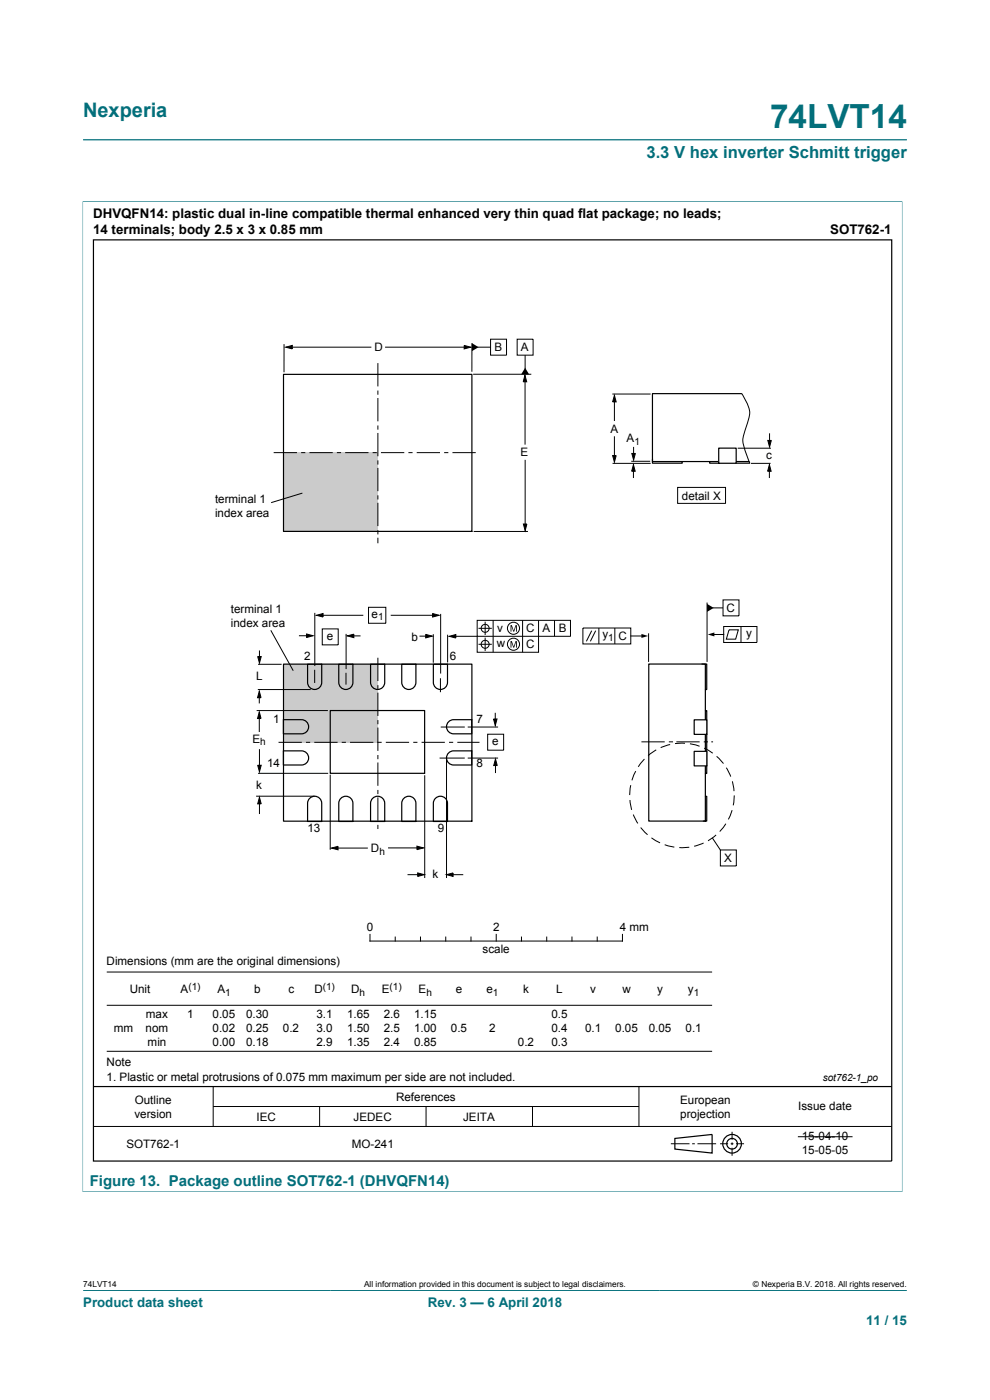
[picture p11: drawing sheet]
<svg xmlns="http://www.w3.org/2000/svg" width="210mm" height="297mm" viewBox="0 0 210 297" stroke-linecap="round" stroke-linejoin="round" font-family="sans-serif">
<path d="M17.6 29.7h174.8M17.5 42.8h173.9M17.6 42.7v210.2M191.4 42.7v210.2M17.5 252.8h173.9M17.6 273.8h174.8" fill="none" stroke="#036f7b" stroke-width=".21"/>
<g fill="none" stroke="#000" stroke-width=".21">
<path d="M78.5 198.2v1.4h53.5v-1.4M83.8 198.8v.8M89.2 198.8v.8M94.6 198.8v.8M99.9 198.8v.8M105.3 198.2v1.4M110.6 198.8v.8M116 198.8v.8M121.3 198.8v.8M126.7 198.8v.8M22.6 213.3h128.5M22.6 206.2h128.5"/>
<path d="M19.8 239h169.4M22.6 223h128.5M45.2 230.5v8.5M45.2 234.7h90.3M67.8 234.7v4.3M90.4 234.7v4.3M113 234.7v4.3M135.5 230.5v8.5M142.3 242.6h4M146.8 242.6h.6M148 242.6h3.9M152.7 242.6h1.7"/>
<path d="M155 242.6h.6M155.3 240.1v1.7M155.3 242.4v.5M155.3 243.5v1.7M156.1 242.6h1.7M169.2 241.1h11.6"/>
</g>
<g fill="none" stroke="#000" stroke-width=".25">
<path d="M19.8 50.9h169.4v195.4h-169.4zM19.8 230.5h169.4M143.2 241.5l7.9-.8v3.9l-7.9-.8z"/>
<circle cx="155.3" cy="242.6" r="1.13"/>
<circle cx="155.3" cy="242.6" r="1.98"/>
</g>
<path d="M60.1 140.9h20v16.6h-20z" fill="#cbcbcb"/>
<g fill="none" stroke="#000" stroke-width=".21">
<path d="M60.3 73l-.1 6M60.6 73.7l1.4-.4v.7zM61.6 73.7h17.2M81.7 73.7h17.2M98.5 73.3l1.4 .4-1.4 .3zM100.1 72.8v6.1M100.4 79.4h12.3M111.4 79.6l.3 1.4h-.7zM111.4 80.5v13.8M111.4 97.6v13.9M129.9 83.6h8.1M129.9 98.3h8.1"/>
<path d="M130 96.6h.7l-.4 1.4zM130.3 83.9l.4 1.4h-.7zM130.3 84.7v4.6M130.3 92.6v4.5M133.9 97.9h4M134 96.2h.8l-.4 1.4zM134.4 98.6l.3 1.4h-.7zM134.4 99.4v2M134.4 94.8v1.9M156.5 95.1h7M157.4 83.5l.6 1.2a5 5 0 0 1 .6 5l-.6 1.6a5.1 5.1 0 0 0 .1 4.6l.9 2.4M159.3 98.3h4.2"/>
<path d="M162.9 93.4h.7l-.4 1.4zM163.2 98.6l.4 1.4h-.8zM163.2 99.4v2M163.2 91.9v2M100.5 112.7h11.5M111 111.2h.8l-.4 1.4zM54.7 139.3h.7l-.4 1.4zM55 138v2M57.4 133.7l4.8 8.6M63.4 134.9h2.4M65 134.5l1.4 .4-1.4 .3zM66.8 130v11.3"/>
<path d="M67.1 130.5l1.4-.3v.7zM68 130.5h9.1M73.4 134.5v7.4M73.7 134.9l1.4-.4v.8zM74.4 134.9h2.1M80.2 139.5v5M82.9 130.5h9.1M89 135h1.8M90.3 134.6l1.4 .4-1.4 .3zM91.8 130.2l1.4 .3-1.4 .4zM91.9 134.5v6.1M93.5 130.2v12.7"/>
<path d="M94.9 134.7v5.8M95.3 135l1.4-.4v.8zM95.7 135h5.5M54.4 150.7h15.2M54.7 146.3h11.2M54.7 140.9h5M55 146.6l.4 1.4h-.8zM55 151l.4 1.4h-.8zM55 147.3v1.9M55 151.7v3.6M55 158.9v4.1M59.1 157.5h4.9"/>
<path d="M64.9 157.5h.9M66.7 157.5h4.9M66.7 142.1v2.8M72.5 157.5h.9M74.3 157.5h4.9M80.1 157.5h.1M80.1 157.5h.9M80.2 145.4v.8M80.2 146.9v5M80.2 152.8v.8M80.2 154.4v4.9M81.8 157.5h5"/>
<path d="M87.7 157.5h.8M89.4 157.5h5M93.4 143.9v2.9M93.5 154.2h5.1M95.2 157.5h.9M97 157.5h4.7M99.2 154.2h6.5M104.7 152.5h.7l-.3 1.4zM105.1 151.2v2.3M136.1 157.4h4.9M139.2 159.1l-1.7 1.2M141.9 157.4h.9"/>
<path d="M142.2 158l-2.1 .6M143.5 157.4h4.9M145.3 157.7h-2.1M146.4 157.8l2 .5M149.3 157.4h.9M149.4 158.7l1.8 1.1M150.9 157.4h.4M54.3 168.9h12.4M54.7 162.3h.7l-.4 1.4zM54.7 164.1h14.9M55 169.1l.4 1.4h-.7zM55 169.8v2.9"/>
<path d="M70 164.3v16M70.3 179.9l1.4-.4v.8zM71 179.9h7M80.2 160.2v.9M80.2 161.8v4.9M80.2 167.6v.9M80.2 169.2v4.9M80.2 175v.9M82.3 179.9h6.8M88.4 179.5l1.4 .4-1.4 .4zM90.1 164.5v21.8M93.2 160.8h5.4"/>
<path d="M94.7 160.8v25.5M99.2 160.8h6.5M105.1 161l.4 1.4h-.8zM105.1 161.9v2.1M133.6 169.7l.4 2.1M133.8 166.6l-.2 2.1M134.3 172.8l1 1.9M134.9 163.6l-.9 1.9M135.9 175.6l1.5 1.5M136.7 161l-1.3 1.7M138.2 177.7l1.8 1.1M141 179.2l2 .5"/>
<path d="M146.2 179.7l-2.1 .1M149.2 178.8l-2 .7M151.9 177.1l-1.7 1.3M152 160.5l1.5 1.5M154 174.7l-1.3 1.7M154.1 162.9l.9 1.9M155.3 171.9l-.8 1.9M155.3 165.8l.4 2M155.8 168.7l-.3 2.1M86.4 185.6h2.9M88.6 185.2l1.4 .4-1.4 .3zM94.7 185.6l1.4-.4v.7z"/>
<path d="M95.4 185.6h2.9"/>
</g>
<g fill="#000">
<path d="M60.6 73.7l1.4-.4v.7zM98.5 73.3l1.4 .4-1.4 .3zM111.4 79.6l.3 1.4h-.7zM130.3 83.9l.4 1.4h-.7zM130 96.6h.7l-.4 1.4zM134.4 98.6l.3 1.4h-.7zM134 96.2h.8l-.4 1.4zM163.2 98.6l.4 1.4h-.8zM162.9 93.4h.7l-.4 1.4zM111 111.2h.8l-.4 1.4zM54.7 139.3h.7l-.4 1.4zM65 134.5l1.4 .4-1.4 .3z"/>
<path d="M67.1 130.5l1.4-.3v.7zM73.7 134.9l1.4-.4v.8zM90.3 134.6l1.4 .4-1.4 .3zM91.8 130.2l1.4 .3-1.4 .4zM95.3 135l1.4-.4v.8zM55 146.6l.4 1.4h-.8zM55 151l.4 1.4h-.8zM104.7 152.5h.7l-.3 1.4zM54.7 162.3h.7l-.4 1.4zM55 169.1l.4 1.4h-.7zM70.3 179.9l1.4-.4v.8zM105.1 161l.4 1.4h-.8z"/>
<path d="M88.4 179.5l1.4 .4-1.4 .4zM88.6 185.2l1.4 .4-1.4 .3zM94.7 185.6l1.4-.4v.7z"/>
</g>
<path d="M60.1 140.9h40v33.3h-40z" fill="none" stroke="#000" stroke-width=".25"/>
<path d="M60.1 96h20v16.8h-20z" fill="#cbcbcb"/>
<g fill="none" stroke="#000" stroke-width=".25">
<path d="M60.1 79.4h40v33.3h-40zM60.1 152.7h3.9a1.5 1.5 0 0 1 1.5 1.5 1.5 1.5 0 0 1-1.5 1.5h-3.9zM60.1 159.3h3.9a1.5 1.5 0 0 1 1.5 1.5 1.5 1.5 0 0 1-1.5 1.5h-3.9zM65.2 140.9h3v3.9a1.5 1.5 0 0 1-1.5 1.5 1.5 1.5 0 0 1-1.5-1.5zM70.1 150.7h20v13.4h-20zM71.9 140.9h3v3.9a1.5 1.5 0 0 1-1.5 1.5 1.5 1.5 0 0 1-1.5-1.5zM78.6 140.9h3v3.9a1.5 1.5 0 0 1-1.5 1.5 1.5 1.5 0 0 1-1.5-1.5zM85.2 140.9h3v3.9a1.5 1.5 0 0 1-1.5 1.5 1.5 1.5 0 0 1-1.5-1.5zM91.9 140.9h3v3.9a1.5 1.5 0 0 1-1.5 1.5 1.5 1.5 0 0 1-1.5-1.5zM95 153.3l.7-.5 .5-.1h3.9v3h-3.9a1.5 1.5 0 0 1-1.3-.8 1.5 1.5 0 0 1 .1-1.6zM95 159.9l.7-.5 .5-.1h3.9v3h-3.9a1.5 1.5 0 0 1-1.3-.8 1.5 1.5 0 0 1 .1-1.6zM137.6 140.9h12v33.3h-12z"/>
<path d="M148.9 140.9h1v5.4h-.3M149.6 150.8h.3v13.3h-.3M65.9 169.2a1.5 1.5 0 0 1 1.5-.1 1.5 1.5 0 0 1 .8 1.3v3.9h-3v-3.9l.1-.5zM72.5 169.2a1.5 1.5 0 0 1 1.5-.1 1.5 1.5 0 0 1 .9 1.3v3.9h-3v-3.9v-.5zM78.9 169.5a1.5 1.5 0 0 1 1.7-.5 1.5 1.5 0 0 1 1 1.4v3.9h-3v-3.9zM85.5 169.5a1.5 1.5 0 0 1 1.7-.5 1.5 1.5 0 0 1 1 1.4v3.9h-3v-3.9zM92.2 169.5a1.5 1.5 0 0 1 1.7-.5 1.5 1.5 0 0 1 1 1.4v3.9h-3v-3.9zM149.6 168.9h.3v5.3h-.7"/>
</g>
<path d="M147.3 152.7h2.6v3.1h-2.6z" fill="#fefefe"/>
<path d="M147.3 152.7h2.6v3.1h-2.6z" fill="none" stroke="#000" stroke-width=".25"/>
<path d="M147.3 159.4h2.6v3.1h-2.6z" fill="#fefefe"/>
<path d="M138.4 97.4v.9h6.3v-.4M150.5 97.9v.4h8.5M157.3 83.5h-18.9v14.4h20.5M147.3 159.4h2.6v3.1h-2.6z" fill="none" stroke="#000" stroke-width=".25"/>
<path d="M152.5 95.1h3.7v3.2h-3.7z" fill="#fefefe"/>
<path d="M152.5 95.1h3.7v3.2h-3.7z" fill="none" stroke="#000" stroke-width=".25"/>
<g fill="none" stroke="#000" stroke-width=".21">
<path d="M80.2 77v5M101.2 73.7h2.9M104.1 72h3.3v3.3h-3.3zM109.7 72h3.4v3.3h-3.4zM111.4 75.3v3M58.1 96h4.9M63.9 96h.9M65.6 96h5M71.5 96h.8M73.2 96h5M79 96h.9M80.2 82.9v.8"/>
<path d="M80.2 84.4v5M80.2 90.3v.8M80.2 91.9v4.9M80.2 97.7v.9M80.2 99.3v4.9M80.8 96h5M86.6 96h.9M88.4 96h4.9M94.2 96h.9M96 96h4.9M64.1 104.6l-6.6 2M80.2 105.1v.9"/>
<path d="M80.2 106.7v4.9M80.2 112.5v.9M80.2 114.1v1.2M143.7 103.4h10.2v3.4h-10.2zM68.4 133.4h3.3v3.4h-3.3zM78.2 128.8h3.6v3.4h-3.6zM101.2 131.6h19.8v3.4h-19.8zM101.5 133.3h2.8M101.5 136.7h2.8M102.9 131.9v2.8M102.9 135.3v2.8M104.6 131.6v6.8"/>
<path d="M110.9 131.6v6.8M114.2 131.6v6.8h-13v-3.4M117.6 131.6v3.4M123.6 133.2h10.2v3.4h-10.2zM125.5 133.8l-1.1 2.2M126.4 133.8l-1.2 2.2M127 133.2v3.4M130.4 133.2v3.4M133.8 134.9h2.5M137.6 134.4v6M150 127.8v12.6M151.1 129h2.3"/>
<path d="M151.3 134.6h2.2M153.4 127.3h3.4v3.4h-3.4zM153.5 132.9h7.1v3.4h-7.1zM154.6 133.6h2l-.6 2h-1.9zM157.2 132.9v3.4M73.4 142.7v2.5M103.4 155.8h3.4v3.3h-3.4zM151.1 177.8l1.7 2.5M152.8 180.3h3.4v3.4h-3.4z"/>
<circle cx="102.9" cy="136.7" r=".85"/>
<circle cx="102.9" cy="133.3" r=".85"/>
<circle cx="108.9" cy="133.3" r="1.28"/>
<circle cx="108.9" cy="136.7" r="1.28"/>
</g>
<path d="M100.1 72.8l1.4 .9-1.4 .8zM111.4 78l.8 1.4h-1.7zM108.3 132.6h.3l.4 1.2 .4-1.2h.2v1.4h-.1v-1.2l-.4 1.2h-.2l-.4-1.2v1.2h-.2zM108.3 136h.3l.4 1.2 .4-1.2h.2v1.4h-.1v-1.2l-.4 1.2h-.2l-.4-1.2v1.2h-.2zM136.1 134.5l1.4 .4-1.4 .4zM150 128.1l1.4 .9-1.4 .8zM150.1 134.6l1.4-.4v.8z" fill="#000"/>
<text font-size="7.1" fill="#036f7b" x="163.4" y="27.2">74LVT14</text>
<text font-size="4.2" fill="#036f7b" x="17.6" y="24.8">Nexperia</text>
<text font-size="3.5" fill="#036f7b" x="137.1" y="33.5">3.3 V hex inverter Schmitt trigger</text>
<text font-size="3.2" fill="#036f7b" x="19" y="251.7">Figure 13. Package outline SOT762-1 (DHVQFN14)</text>
<g font-size="2.8">
<text x="19.8" y="46.2">DHVQFN14: plastic dual in-line compatible thermal enhanced very thin quad flat package; no leads;</text>
<text x="19.8" y="49.6">14 terminals; body 2.5 x 3 x 0.85 mm</text>
<text x="176.1" y="49.6">SOT762-1</text>
</g>
<g font-size="2.8" fill="#036f7b">
<text x="17.6" y="277.3">Product data sheet</text>
<text x="90.7" y="277.3">Rev. 3 — 6 April 2018</text>
<text x="183.7" y="281">11 / 15</text>
</g>
<g font-size="2.5">
<text x="79.5" y="74.5">D</text>
<text x="104.9" y="74.5">B</text>
<text x="110.5" y="74.5">A</text>
<text x="129.5" y="91.8">A</text>
<text x="132.9" y="93.8">A</text>
<text x="110.4" y="96.7">E</text>
<text x="162.5" y="97.3">c</text>
<text x="45.6" y="106.7">terminal 1</text>
<text x="144.7" y="106">detail X</text>
<text x="45.6" y="109.7">index area</text>
<text x="49" y="130">terminal 1</text>
<text x="78.8" y="131.1">e</text>
<text x="154.1" y="129.8">C</text>
<text x="49" y="133">index area</text>
<text x="69.4" y="135.7">e</text>
<text x="87.3" y="135.9">b</text>
<text x="105.4" y="137.3">w</text>
<text x="105.5" y="134">v</text>
<text x="111.6" y="134.1">C</text>
<text x="111.6" y="137.5">C</text>
<text x="115.1" y="134.1">A</text>
<text x="118.6" y="134.1">B</text>
<text x="127.8" y="135.4">y</text>
<text x="131.2" y="135.8">C</text>
<text x="158.3" y="135.1">y</text>
<text x="64.5" y="139.9">2</text>
<text x="95.4" y="139.9">6</text>
<text x="54.4" y="144.3">L</text>
<text x="57.9" y="153.3">1</text>
<text x="101.1" y="153.4">7</text>
<text x="53.5" y="157.6">E</text>
<text x="104.4" y="158">e</text>
<text x="54.4" y="167.4">k</text>
<text x="56.7" y="162.8">14</text>
<text x="101.1" y="162.8">8</text>
<text x="65.2" y="176.6">13</text>
<text x="92.9" y="176.6">9</text>
<text x="78.7" y="180.8">D</text>
<text x="153.6" y="182.8">X</text>
<text x="91.7" y="186.2">k</text>
<text x="77.8" y="197.6">0</text>
<text x="104.6" y="197.6">2</text>
<text x="131.5" y="197.6">4 mm</text>
<text x="102.4" y="202.2">scale</text>
<text x="22.6" y="204.8">Dimensions (mm are the original dimensions)</text>
<text x="27.5" y="210.7">Unit</text>
<text x="38.3" y="210.7">A</text>
<text x="46.1" y="210.7">A</text>
<text x="53.9" y="210.7">b</text>
<text x="61.2" y="210.7">c</text>
<text x="66.7" y="210.7">D</text>
<text x="74.5" y="210.7">D</text>
<text x="81" y="210.7">E</text>
<text x="88.8" y="210.7">E</text>
<text x="96.7" y="210.7">e</text>
<text x="103.2" y="210.7">e</text>
<text x="110.9" y="210.7">k</text>
<text x="118" y="210.7">L</text>
<text x="125.2" y="210.7">v</text>
<text x="132" y="210.7">w</text>
<text x="139.4" y="210.7">y</text>
<text x="145.9" y="210.7">y</text>
<text x="24.1" y="219">mm</text>
<text x="30.9" y="218.9">nom</text>
<text x="30.9" y="216">max</text>
<text x="31.3" y="221.9">min</text>
<text x="39.7" y="216">1</text>
<text x="45.1" y="216">0.05</text>
<text x="45.1" y="219">0.02</text>
<text x="45.1" y="221.9">0.00</text>
<text x="52.2" y="216">0.30</text>
<text x="52.2" y="219">0.25</text>
<text x="52.2" y="221.9">0.18</text>
<text x="60" y="219">0.2</text>
<text x="67.1" y="216">3.1</text>
<text x="67.1" y="219">3.0</text>
<text x="67.1" y="221.9">2.9</text>
<text x="73.6" y="216">1.65</text>
<text x="73.6" y="219">1.50</text>
<text x="73.6" y="221.9">1.35</text>
<text x="81.4" y="216">2.6</text>
<text x="81.4" y="219">2.5</text>
<text x="81.4" y="221.9">2.4</text>
<text x="87.8" y="219">1.00</text>
<text x="87.8" y="221.9">0.85</text>
<text x="87.8" y="216">1.15</text>
<text x="95.6" y="219">0.5</text>
<text x="103.8" y="219">2</text>
<text x="109.9" y="221.9">0.2</text>
<text x="117" y="219">0.4</text>
<text x="117" y="221.9">0.3</text>
<text x="117" y="216">0.5</text>
<text x="124.1" y="219">0.1</text>
<text x="130.5" y="219">0.05</text>
<text x="137.6" y="219">0.05</text>
<text x="145.4" y="219">0.1</text>
<text x="22.6" y="226.1">Note</text>
<text x="22.6" y="229.3">1. Plastic or metal protrusions of 0.075 mm maximum per side are not included.</text>
<text x="84" y="233.6">References</text>
<text x="28.5" y="237.1">version</text>
<text x="28.6" y="234.1">Outline</text>
<text x="54.4" y="237.8">IEC</text>
<text x="75" y="237.8">JEDEC</text>
<text x="98.2" y="237.8">JEITA</text>
<text x="144.3" y="234.1">European</text>
<text x="144.3" y="237.1">projection</text>
<text x="169.3" y="235.6">Issue date</text>
<text x="26.8" y="243.4">SOT762-1</text>
<text x="74.6" y="243.6">MO-241</text>
<text x="170.1" y="241.9">15-04-10</text>
<text x="170.1" y="244.8">15-05-05</text>
</g>
<g font-size="2.1">
<text x="134.6" y="94.4">1</text>
<text x="80.2" y="131.6">1</text>
<text x="129" y="135.9">1</text>
<text x="55.2" y="158">h</text>
<text x="80.5" y="181.3">h</text>
<text x="40" y="209.9">(1)</text>
<text x="68.5" y="209.9">(1)</text>
<text x="82.6" y="209.9">(1)</text>
<text x="47.8" y="211.2">1</text>
<text x="76.3" y="211.2">h</text>
<text x="90.4" y="211.2">h</text>
<text x="104.5" y="211.2">1</text>
<text x="147.2" y="211.2">1</text>
<text x="174.5" y="229.2">sot762-1_po</text>
</g>
<g font-size="1.8">
<text x="17.6" y="273.1">74LVT14</text>
<text x="77.2" y="273.1">All information provided in this document is subject to legal disclaimers.</text>
<text x="159.7" y="273.1">© Nexperia B.V. 2018. All rights reserved.</text>
</g>
</svg>
